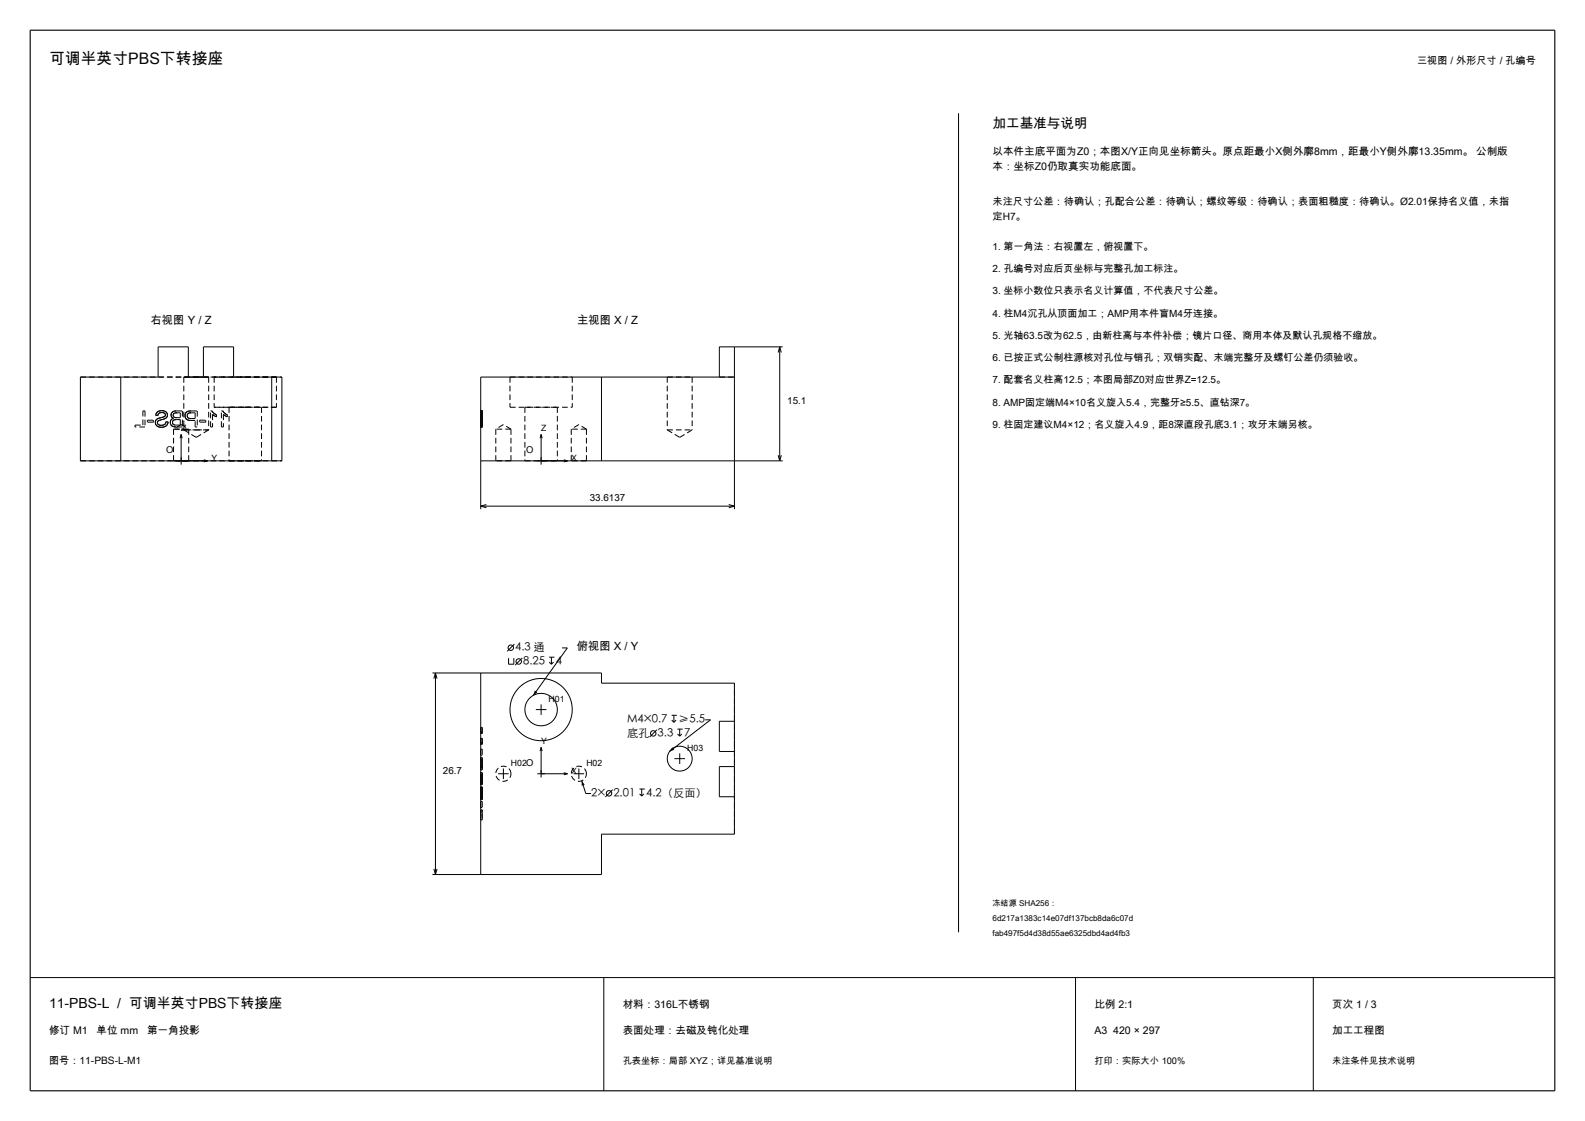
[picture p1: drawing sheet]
<svg xmlns="http://www.w3.org/2000/svg" width="420mm" height="297mm" viewBox="0 0 420 297" stroke-linecap="round" stroke-linejoin="round" font-family="sans-serif">
<path d="M8 8h404v281h-404z" fill="none" stroke="#000" stroke-width=".3"/>
<g fill="none" stroke="#000" stroke-width=".26">
<path d="M254 30v217M32 99.9v22.2M49.9 99.9h4M49.9 99.9v-8h-8v8h-20.6v22.2h53.4v-22.2h-12.8v-8h-8v8M72 99.9v22.2M159.4 99.9v22.2M194.6 99.9h-67.2v35M194.6 91.9v43M206.6 91.9v30.2M206.6 91.9l-.4 1.5M206.6 91.9l.4 1.5M207.4 91.9h-16.8v8"/>
<path d="M48 115.1v8M48 115.1l-.3 1M48 115.1l.3 1M143.4 115.1v8M143.4 115.1l-.3 1M143.4 115.1l.3 1M54 121.8l1 .3-1 .3M127.4 122.1h80M127.4 134.1h67.2M127.4 134.1l1.5 .4M128.9 133.7l-1.5 .4M149.4 121.8l1 .3-1 .3"/>
<path d="M193.1 133.7l1.5 .4M194.6 134.1l-1.5 .4M206.2 120.6l.4 1.5M207 120.6l-.4 1.5M114.6 178.3h44.8v2.7h35.2v40h-35.2v10.7h-44.8M115.4 178.3v53.4M115.4 178.3l-.4 1.5M115.4 178.3l.4 1.5M127.4 178.3v53.4M134.8 174.4v1.6h1.4v-1.6M136.3 170.6l-1.9 2M138.4 174.3l-1.9 1.9"/>
<path d="M145.5 174.1h1.4M145.5 175.4l.6 .6M146.1 174.1v1.9M146.7 175.4l-.6 .6M148.9 171.7h1.4l-9 12.5M142 188h2.8M143.4 186.6v2.8M143.4 198v8M143.4 198l-.3 1M143.4 198l.3 1M174.1 193.4l-2 1.9M178 189.5h1.4"/>
<path d="M178 190.8l.6 .6M178.6 189.5v1.9M179.1 190.8l-.5 .6M179.5 193.2h1.4M179.5 194.5l.6 .5M180.1 193.2v1.8M180.1 199.6v2.8M180.7 194.5l-.6 .5M186.9 190.7h1.4l-10.9 8.4M194.6 191.1h-4v8h4M132 205h2.8M133.4 203.6v2.8"/>
<path d="M142.4 205h8M149.4 204.7l1 .3M150.4 205l-1 .3M152 205h2.8M153.4 203.6v2.8M154.2 206.9l1 3.3h1.4M162.3 209.2l-1.9 1.9M169.5 209h1.3M169.5 210.3l.5 .6M170 209v1.9M170.6 210.3l-.6 .6M178.7 201h2.8"/>
<path d="M194.6 203.1h-4v8h4M115 230.2l.4 1.5M115.8 230.2l-.4 1.5M8 259h404M160 259v30M285 259v30M348 259v30"/>
<circle cx="135.4" cy="171.6" r=".72"/>
<circle cx="137.5" cy="175.3" r=".72"/>
<circle cx="143.4" cy="188" r="8.2"/>
<circle cx="143.4" cy="188" r="4.3"/>
<circle cx="173.1" cy="194.3" r=".72"/>
<circle cx="161.4" cy="210.2" r=".72"/>
<circle cx="180.1" cy="201" r="3.3"/>
</g>
<g fill="none" stroke="#000" stroke-width=".26" stroke-dasharray="1.5 .8" stroke-linecap="butt">
<path d="M21.3 99.9h53.4M41.9 99.9h8M48.7 99.9h3.3M48.7 99.9v14M49.9 99.9h-1.2M52 99.9h3.3M53.9 99.9h8M55.3 99.9h-1.4M55.3 99.9v14M56.7 99.9h8.3M56.7 99.9v8M65 99.9h8.3"/>
<path d="M73.3 99.9h-16.6M73.3 99.9v8M135.1 99.9h16.5M135.1 99.9v8M151.6 99.9v8M176.8 99.9h6.6M176.8 99.9v14M183.4 99.9v14M190.6 99.9h4M35.8 113.1v-.5M35.8 112.6h2.1M37.9 108.9h.5"/>
<path d="M37.9 112.6v-3.7M38.4 108.9v4.2M38.4 113.1h-2.6M39 111.3h1.6M39 111.9v-.6M40.6 111.3v.6M40.6 111.9h-1.6M41.1 111.9l.2-.6M41.1 111.9l.2 .7M41.3 110.1l.2-.7M41.3 111.3l.6-.4M41.3 111.3l-.2 .6"/>
<path d="M41.3 112.6l-.2-.7M41.3 112.6l.6 .4M41.5 109.4l.5-.4M41.5 109.4l-.2 .7M41.7 112l.1 .3M41.7 112l.1-.4M41.8 111.6l-.1 .4M41.8 111.6l.4-.2M41.8 112.3l.4 .3M41.8 112.3l-.1-.3M41.8 110.1h-.5M41.8 110.1l.3-.6"/>
<path d="M41.9 110.9l.9-.3M41.9 110.9l-.6 .4M41.9 113l-.6-.4M41.9 113l.8 .2M42 109l.9-.2M42 109l-.5 .4M42.1 109.5l-.3 .6M42.1 109.5l.8-.2M42.2 112.6l.5 .1M42.2 112.6l-.4-.3M42.2 111.4l-.4 .2M42.2 111.4l.7-.2"/>
<path d="M42.7 113.2l-.8-.2M42.7 113.2l1-.2M42.7 112.7l.7-.1M42.7 112.7l-.5-.1M42.8 110.6l.9-.3M42.8 110.6l-.9 .3M42.9 109.3l-.8 .2M42.9 109.3l.7 .2M42.9 108.8l.8 .1M42.9 108.8l-.9 .2M42.9 111.2l-.7 .2M42.9 111.2l.9-.3"/>
<path d="M43.4 112.6l.4-.4M43.4 112.6l-.7 .1M43.6 109.5l-.7-.2M43.6 109.5l.2 .4M43.7 108.9l.5 .5M43.7 108.9l-.8-.1M43.7 110.3l.1-.4M43.7 110.3l-.9 .3M43.7 113l-1 .2M43.7 113l.6-.5M43.8 110.9l-.9 .3M43.8 110.9l.4-.4"/>
<path d="M43.8 112.2l.2-.5M43.8 112.2l-.4 .4M43.8 109.9l-.2-.4M43.8 109.9l-.1 .4M44 111.7l.5 .1M44 111.7l-.2 .5M44.2 109.4l.2 .6M44.2 109.4l-.5-.5M44.2 110.5l-.4 .4M44.2 110.5l.2-.5M44.3 112.5l-.6 .5M44.3 112.5l.2-.7"/>
<path d="M44.4 110l-.2 .5M44.4 110l-.2-.6M44.5 111.8l-.2 .7M45.1 111.9l.2-.7M45.1 111.9l.1 .5M45.2 112.4l-.1-.5M45.2 112.4l.4 .4M45.3 110l.2-.6M45.3 110l.2 .5M45.3 111.2l.6-.3M45.3 111.2l-.2 .7M45.5 110.5l-.2-.5"/>
<path d="M45.5 110.5l.4 .4M45.5 109.4l.5-.4M45.5 109.4l-.2 .6M45.6 112.8l-.4-.4M45.6 112.8l.4 .3M45.7 111.9l.1-.4M45.7 111.9l.1 .4M45.8 112.3l-.1-.4M45.8 112.3l.2 .2M45.8 111.5l.4-.3M45.8 111.5l-.1 .4M45.9 110l.1-.3"/>
<path d="M45.9 110l.1 .4M45.9 110.9l-.4-.4M45.9 110.9l-.6 .3M46 109l.7-.1M46 109l-.5 .4M46 109.7l.3-.3M46 109.7l-.1 .3M46 110.4l-.1-.4M46 110.4l.3 .2M46 113.7h2M46 112.5l-.2-.2M46 112.5l.3 .1"/>
<path d="M46 113.1l-.4-.3M46 113.1h.7M46.2 111.2h.6M46.2 111.2l-.4 .3M46.3 109.4h.6M46.3 109.4l-.3 .3M46.3 110.6l-.3-.2M46.3 110.6l.5 .1M46.3 112.6l-.3-.1M46.7 113.1h-.7M46.7 112.6h-.4M46.7 108.9h1.6"/>
<path d="M46.7 108.9l-.7 .1M46.8 111.2h1M46.8 111.2h-.6M46.8 110.7l-.5-.1M46.9 109.4h.9M46.9 109.4h-.6M47.8 109.4v1.3M47.8 110.7h-1M47.8 111.2v1.4M47.8 112.6h-1.1M48 113.7h2M48 112.5l-2 1.2"/>
<path d="M48 112.5l2 1.2M48.3 108.9v4.2M48.3 113.1h-1.6M48.7 113.9h3.3M49 110.1l.2-.6M49 110.1l.4 .9M49.2 109.5l.3-.4M49.2 109.5l-.2 .6M49.4 111l-.4-.9M49.4 111l1.2 .4M49.5 109.1l.5-.2M49.5 109.1l-.3 .4"/>
<path d="M49.6 110.1l.1-.4M49.6 110.1l.2 .6M49.7 109.7l.4-.3M49.7 109.7l-.1 .4M49.8 110.7l-.2-.6M49.8 110.7l.8 .2M50 113.7h-4M50 108.9h.7M50 108.9l-.5 .2M50.1 109.4h.5M50.1 109.4l-.4 .3M50.6 110.9l-.8-.2"/>
<path d="M50.6 111.4l-1.2-.4M50.6 109.4h1.1M50.6 109.4h-.5M50.7 108.9h1.6M50.7 108.9h-.7M51.7 113.1v-1.7M51.7 111.4h-1.1M51.7 109.4v1.5M51.7 110.9h-1.1M52 113.9h3.3M52 115.9l3.3-2M52 115.9l-3.3-2"/>
<path d="M52.3 108.9v4.2M52.3 113.1h-.6M52.9 111.3h1.6M52.9 111.9v-.6M54.5 111.3v.6M54.5 111.9h-1.6M55.3 113.9h-6.6M55.8 113.1v-4.2M55.8 108.9h.3M56.1 108.9l.5 .5M56.3 109.8v3.3M56.3 113.1h-.5"/>
<path d="M56.3 109.8l.5 .4M56.6 109.4l.8 .5M56.6 109.4l-.5-.5M56.7 107.9h8.3M56.8 110.2l-.5-.4M56.8 110.2l.6 .2M57.4 109.9v.5M57.4 110.4l-.6-.2M57.4 109.9l-.8-.5M58.7 113.1v-4.2M58.7 108.9h.3M59 108.9l.5 .5"/>
<path d="M59.2 109.8v3.3M59.2 113.1h-.5M59.2 109.8l.5 .4M59.5 109.4l.7 .5M59.5 109.4l-.5-.5M59.7 110.2l-.5-.4M59.7 110.2l.5 .2M60.2 109.9v.5M60.2 110.4l-.5-.2M60.2 109.9l-.7-.5M60.7 107.9h4.3M60.7 107.9v14.2"/>
<path d="M65 107.9h8.3M65 107.9h4.3M69.3 107.9h-8.6M69.3 107.9v14.2M73.3 107.9h-16.6M127.4 111.3v.6M127.4 109.8v3.3M127.4 113.1v-4.2M127.4 108.9v.5M127.4 109.4v.5M127.4 109.9v.5M127.4 110.4v-.2"/>
<path d="M127.4 110.2v-.4M127.4 108.9v4.2M127.4 113.1v-1.7M127.4 111.4v-.4M127.4 111v-.9M127.4 110.1v-.6M127.4 109.5v-.4M127.4 109.1v-.2M127.4 113.1v-.3M127.4 112.8v-.4M127.4 112.4v-.5M127.4 111.9v-.7"/>
<path d="M127.4 111.2v-.3M127.4 110.9v-.4M127.4 110.5v-.5M127.4 110v-.6M127.4 109.4v-.4M127.4 109v-.1M127.4 112.6v-.4M127.4 112.2v-.5M127.4 111.7v.1M127.4 111.8v.7M127.4 112.5v.5M127.4 113v.2"/>
<path d="M127.4 113.2v-.2M127.4 113v-.4M127.4 112.6v-.7M127.4 111.9v-.6M127.4 111.3v-.4M127.4 110.9v-.3M127.4 110.6v-.3M127.4 110.3v-.4M127.4 109.9v-.4M127.4 109.5v-.2M127.4 109.3v.2M127.4 109.5v.6"/>
<path d="M127.4 110.1v-.7M127.4 109v-.2M127.4 108.8v.1M127.4 109.4v.6M127.4 110v.5M127.4 110.5v.4M127.4 110.9v.3M127.4 111.2v.2M127.4 111.4v.2M127.4 111.6v.4M127.4 112v.3M127.4 112.3v.3"/>
<path d="M127.4 112.6v.1M127.4 112.7v-.1M127.4 113.1v-.5M127.4 112.6v-3.7M127.4 111.3h.4M127.4 111.9h.4M127.4 113.1h.4M127.4 109.8h.4M127.4 110.4h.4M127.4 109.9h.4M127.4 108.9h.4M127.4 111.4h.4"/>
<path d="M127.4 110.9h.4M127.4 112.7h.4M127.4 108.8h.4M127.4 110.1h.4M127.4 109.3h.4M127.4 113.2h.4M127.4 111.8h.4M127.4 111.7h.4M127.4 112.6h.4M127.4 110.9v-1.5M127.4 109.4h.4M127.4 110.7v.2"/>
<path d="M127.4 110.1v.6M127.4 109.7v.4M127.4 109.4v.3M127.4 110.7v-1.3M127.4 110.7h.4M127.4 110.6v.1M127.4 110.4v.2M127.4 110v.4M127.4 109.7v.3M127.4 112.6v-1.4M127.4 111.2h.4M127.4 112.5v.1"/>
<path d="M127.4 112.3v.2M127.4 111.9v.4M127.4 111.5v.4M127.4 111.2v.3M127.8 111.3v.6M127.8 113.1v-3.3M127.8 109.8v.4M127.8 110.2v.2M127.8 110.4v-.5M127.8 109.9v-.5M127.8 109.4v-.5M127.8 108.9v4.2"/>
<path d="M127.8 108.9v.2M127.8 109.1v.4M127.8 109.5v.6M127.8 110.1v.9M127.8 111v.4M127.8 111.4v1.7M127.8 113.1v-4.2M127.8 108.9v.1M127.8 109v.4M127.8 109.4v.6M127.8 110v.5M127.8 110.5v.4"/>
<path d="M127.8 110.9v.3M127.8 111.2v.7M127.8 111.9v.5M127.8 112.4v.4M127.8 112.8v.3M127.8 112.2v.4M127.8 112.6v.1M127.8 112.7v-.1M127.8 112.6v-.3M127.8 112.3v-.3M127.8 112v-.4M127.8 111.6v-.2"/>
<path d="M127.8 111.4v-.2M127.8 111.2v-.3M127.8 110.9v-.4M127.8 110.5v-.5M127.8 110v-.6M127.8 108.9v-.1M127.8 108.8v.2M127.8 109.4v.7M127.8 110.1v-.6M127.8 109.5v-.2M127.8 109.3v.2M127.8 109.5v.4"/>
<path d="M127.8 109.9v.4M127.8 110.3v.3M127.8 110.6v.3M127.8 110.9v.4M127.8 111.9v.7M127.8 112.6v.4M127.8 113v.2M127.8 113.2v-.2M127.8 113v-.5M127.8 112.5v-.7M127.8 111.8v-.1M127.8 111.7v.5"/>
<path d="M127.8 108.9v3.7M127.8 112.6v.5M127.8 109.4v1.5M127.8 110.9v-.2M127.8 110.7v-.6M127.8 110.1v-.4M127.8 109.7v-.3M127.8 109.4v1.3M127.8 110.7v-.1M127.8 110.6v-.2M127.8 110.4v-.4M127.8 110v-.3"/>
<path d="M127.8 111.2v1.4M127.8 112.6v-.1M127.8 112.5v-.2M127.8 112.3v-.4M127.8 111.9v-.4M127.8 111.5v-.3M133.4 112.5l-2 1.2M135.1 107.9h16.5M135.4 113.7h-4M135.4 113.7l-2-1.2M139.1 107.9v14.2M139.1 107.9h8.6"/>
<path d="M147.7 107.9v14.2M153.4 112.5l-2 1.2M155.4 113.7h-4M155.4 113.7l-2-1.2M176.8 113.9h6.6M176.8 113.9l3.3 2M180.1 115.9l3.3-2M21.3 122.1h53.4M46 122.1h2M46 122.1v-8.4M48 122.1h2M50 122.1h-4"/>
<path d="M50 122.1v-8.4M60.7 122.1h4.3M65 122.1h4.3M69.3 122.1h-8.6M131.4 122.1v-8.4M135.4 122.1h-4M135.4 122.1v-8.4M139.1 122.1h8.6M151.4 122.1v-8.4M155.4 122.1h-4M155.4 122.1v-8.4M127.4 193.8v.5"/>
<path d="M127.4 194.3v-.3M127.4 194v-.5M127.4 193.5v-.7M127.4 192.8v.5M127.4 193.3v.5M127.4 196.7v.5M127.4 197.2v-.3M127.4 196.9v-.5M127.4 196.4v-.8M127.4 195.6v.6M127.4 196.2v.5M127.4 198.5h.4"/>
<path d="M127.4 193.8h.4M127.4 192.8h.4M127.4 194h.4M127.4 194.3h.4M127.4 196.7h.4M127.4 195.6h.4M127.4 196.9h.4M127.4 197.2h.4M127.8 198.5v1.6M127.8 193.8v-.5M127.8 193.3v-.5M127.8 192.8v.7"/>
<path d="M127.8 193.5v.5M127.8 194v.3M127.8 194.3v-.5M127.8 196.7v-.5M127.8 196.2v-.6M127.8 195.6v.8M127.8 196.4v.5M127.8 196.9v.3M127.8 197.2v-.5M127.4 200.1v-1.6M127.4 202.3v-1.6M127.4 200.7v.6"/>
<path d="M127.4 201.3v1.1M127.4 202.4v1.2M127.4 203.6v.4M127.4 204v-.2M127.4 203.8v-.3M127.4 203.5v-.5M127.4 203v-.7M127.4 214v-1.6M127.4 206.3v-1.6M127.4 204.7v1.6M127.4 206.3v.7M127.4 207v.4"/>
<path d="M127.4 207.4v.4M127.4 207.8v.1M127.4 207.9v-.2M127.4 207.7v-.6M127.4 207.1v.4M127.4 207.5v.2M127.4 207.7v-.2M127.4 207.5v-.5M127.4 207v-.7M127.4 209.6v-.4M127.4 209.2v-.2M127.4 209v-.5"/>
<path d="M127.4 208.5v.2M127.4 208.7v.6M127.4 209.3v1M127.4 210.3v.8M127.4 211.1v.6M127.4 211.7v.2M127.4 211.9v-.2M127.4 211.7v-.6M127.4 211.1v-.9M127.4 210.2v-.9M127.4 209.3v-.1M127.4 209.2v.2"/>
<path d="M127.4 209.4v.7M127.4 210.1v.8M127.4 210.9v.3M127.4 211.2v.5M127.4 211.7v-.2M127.4 211.5v-.5M127.4 211v-.9M127.4 210.1v-.8M127.4 209.3v-.5M127.4 208.8v-.2M127.4 208.6v.2M127.4 208.8v.4"/>
<path d="M127.4 209.2v.9M127.4 210.1v.7M127.4 210.8v.4M127.4 211.2v.1M127.4 211.3v-.1M127.4 211.2v-.4M127.4 210.8v-.5M127.4 210.3v-.7M127.4 215.1v-.5M127.4 214.6v2.6M127.4 217.2v-2.1M127.4 200.1h.4"/>
<path d="M127.4 200.7h.4M127.4 203h.4M127.4 204h.4M127.4 201.3h.4M127.4 212.4h.4M127.4 214h.4M127.4 204.7h.4M127.4 207.7h.4M127.4 207.1h.4M127.4 207.9h.4M127.4 211.3h.4M127.4 208.6h.4"/>
<path d="M127.4 211.7h.4M127.4 211.2h.4M127.4 209.2h.4M127.4 211.9h.4M127.4 208.5h.4M127.4 209h.4M127.4 214.6h.4M127.4 215.1h.4M127.4 217.2h.4M127.4 202.4v-1.1M127.4 203.2v-.8M127.4 203.4v-.2"/>
<path d="M127.4 203.4h.4M127.4 203.3v.1M127.4 202.9v.4M127.4 202.9h.4M127.4 202.4v.5M127.4 205.2h.4M127.4 206.2v-1M127.4 206.7v-.5M127.4 207v-.3M127.4 207.1v-.1M127.4 207v.1M127.4 206.7v.3"/>
<path d="M127.4 206.1v.6M127.4 205.2v.9M127.4 206.3v-1.1M127.4 206.7v-.4M127.4 207.2v-.2M127.4 207.3v-.1M127.4 207.3h.4M127.4 207.2v.1M127.4 206.8v.4M127.4 206.2v.6M127.4 205.2v1M127.8 200.7v1.6"/>
<path d="M127.8 202.3v.7M127.8 203v.5M127.8 203.5v.3M127.8 203.8v.2M127.8 204v-.4M127.8 203.6v-1.2M127.8 202.4v-1.1M127.8 201.3v-.6M127.8 212.4v1.6M127.8 204.7v1.6M127.8 206.3v.7M127.8 207v.5"/>
<path d="M127.8 207.5v.2M127.8 207.7v-.2M127.8 207.5v-.4M127.8 207.1v.6M127.8 207.7v.2M127.8 207.9v-.1M127.8 207.8v-.4M127.8 207.4v-.4M127.8 207v-.7M127.8 206.3v-1.6M127.8 209.2v.4M127.8 209.6v.7"/>
<path d="M127.8 210.3v.5M127.8 210.8v.4M127.8 211.2v.1M127.8 211.3v-.1M127.8 211.2v-.4M127.8 210.8v-.7M127.8 210.1v-.9M127.8 209.2v-.4M127.8 208.8v-.2M127.8 208.6v.2M127.8 208.8v.5M127.8 209.3v.8"/>
<path d="M127.8 210.1v.9M127.8 211v.5M127.8 211.5v.2M127.8 211.7v-.5M127.8 211.2v-.3M127.8 210.9v-.8M127.8 210.1v-.7M127.8 209.4v-.2M127.8 209.2v.1M127.8 209.3v.9M127.8 210.2v.9M127.8 211.1v.6"/>
<path d="M127.8 211.7v.2M127.8 211.9v-.2M127.8 211.7v-.6M127.8 211.1v-.8M127.8 210.3v-1M127.8 209.3v-.6M127.8 208.7v-.2M127.8 208.5v.5M127.8 209v.2M127.8 214.6v.5M127.8 215.1v2.1M127.8 217.2v-2.6"/>
<path d="M127.8 201.3v1.1M127.8 202.4v.8M127.8 203.2v.2M127.8 203.4v-.1M127.8 203.3v-.4M127.8 202.9v-.5M127.8 205.2v1M127.8 206.2v.5M127.8 206.7v.3M127.8 207v.1M127.8 207.1v-.1M127.8 207v-.3"/>
<path d="M127.8 206.7v-.6M127.8 206.1v-.9M127.8 205.2v1.1M127.8 206.3v.4M127.8 207v.2M127.8 207.2v.1M127.8 207.3v-.1M127.8 207.2v-.4M127.8 206.8v-.6M127.8 206.2v-1M135.4 205a2.01 2.01 0 0 0-2.9-1.8 2.01 2.01 0 0 0-.3 3.4 2.01 2.01 0 0 0 3.2-1.2v-.4M155.4 205a2.01 2.01 0 0 0-2.9-1.8 2.01 2.01 0 0 0-.3 3.4 2.01 2.01 0 0 0 3.2-1.2v-.4"/>
<path d="M194.6 221v-40"/>
</g>
<path d="M141.7 183l.7 .4-1.1 .8zM178.2 198l.5 .7-1.3 .4zM154.2 206.9l.7 1-.8 .3z" fill="#000"/>
<text font-size="4.2" x="13" y="17">可调半英寸PBS下转接座</text>
<text font-size="3.7" x="13" y="267">11-PBS-L / 可调半英寸PBS下转接座</text>
<text font-size="3.6" x="263" y="34">加工基准与说明</text>
<g font-size="3">
<text x="39.9" y="85.9">右视图 Y / Z</text>
<text x="152.9" y="85.9">主视图 X / Z</text>
<text x="136.5" y="172.6">4.3 通</text>
<text x="152.8" y="172.3">俯视图 X / Y</text>
<text x="138.6" y="176.2">8.25</text>
<text x="147.3" y="176.2">4</text>
<text x="166.2" y="191.6">M4×0.7</text>
<text x="179.7" y="191.6">≥5.5</text>
<text x="166.2" y="195.3">底孔</text>
<text x="174.3" y="195.3">3.3</text>
<text x="181.3" y="195.3">7</text>
<text x="156.6" y="211.1">2× 2.01</text>
<text x="171.2" y="211.1">4.2（反面）</text>
</g>
<g font-size="2.8">
<text x="263" y="41">以本件主底平面为Z0；本图X/Y正向见坐标箭头。原点距最小X侧外廓8mm，距最小Y侧外廓13.35mm。 公制版</text>
<text x="263" y="45.1">本：坐标Z0仍取真实功能底面。</text>
<text x="165" y="267">材料：316L不锈钢</text>
<text x="290" y="267">比例 2:1</text>
<text x="353" y="267">页次 1 / 3</text>
<text x="13" y="274">修订 M1</text>
<text x="25.6" y="274">单位 mm</text>
<text x="39" y="274">第一角投影</text>
<text x="165" y="274">表面处理：去磁及钝化处理</text>
<text x="290" y="274">A3 420 × 297</text>
<text x="353" y="274">加工工程图</text>
</g>
<g font-size="2.7">
<text x="375.5" y="17">三视图 / 外形尺寸 / 孔编号</text>
<text x="263" y="54.2">未注尺寸公差：待确认；孔配合公差：待确认；螺纹等级：待确认；表面粗糙度：待确认。Ø2.01保持名义值，未指</text>
<text x="263" y="58.2">定H7。</text>
<text x="13" y="282">图号：11-PBS-L-M1</text>
</g>
<g font-size="2.6">
<text x="263" y="66.2">1. 第一角法：右视置左，俯视置下。</text>
<text x="263" y="72.1">2. 孔编号对应后页坐标与完整孔加工标注。</text>
<text x="263" y="78">3. 坐标小数位只表示名义计算值，不代表尺寸公差。</text>
<text x="263" y="83.9">4. 柱M4沉孔从顶面加工；AMP用本件盲M4牙连接。</text>
<text x="263" y="89.8">5. 光轴63.5改为62.5，由新柱高与本件补偿；镜片口径、商用本体及默认孔规格不缩放。</text>
<text x="263" y="95.7">6. 已按正式公制柱源核对孔位与销孔；双销实配、末端完整牙及螺钉公差仍须验收。</text>
<text x="263" y="101.6">7. 配套名义柱高12.5；本图局部Z0对应世界Z=12.5。</text>
<text x="208.6" y="107">15.1</text>
<text x="263" y="107.5">8. AMP固定端M4×10名义旋入5.4，完整牙≥5.5、直钻深7。</text>
<text x="263" y="113.4">9. 柱固定建议M4×12；名义旋入4.9，距8深直段孔底3.1；攻牙末端另核。</text>
<text x="156.3" y="132.7">33.6137</text>
<text x="117.4" y="205">26.7</text>
</g>
<g font-size="2.5">
<text x="44" y="120.1">O</text>
<text x="139.4" y="120.1">O</text>
<text x="165" y="282">孔表坐标：局部 XYZ；详见基准说明</text>
<text x="290" y="282">打印：实际大小 100%</text>
<text x="353" y="282">未注条件见技术说明</text>
</g>
<g font-size="2.3">
<text x="48" y="114.1">Z</text>
<text x="143.4" y="114.1">Z</text>
<text x="56" y="122.1">Y</text>
<text x="151.4" y="122.1">X</text>
<text x="145.4" y="186">H01</text>
<text x="143.4" y="197">Y</text>
<text x="135.4" y="203">H02O</text>
<text x="155.4" y="203">H02</text>
<text x="182.1" y="199">H03</text>
<text x="151.4" y="205">X</text>
</g>
<g font-size="2.1">
<text x="263" y="240">冻结源 SHA256：</text>
<text x="263" y="244">6d217a1383c14e07df137bcb8da6c07d</text>
<text x="263" y="248">fab497f5d4d38d55ae6325dbd4ad4fb3</text>
</g>
</svg>
